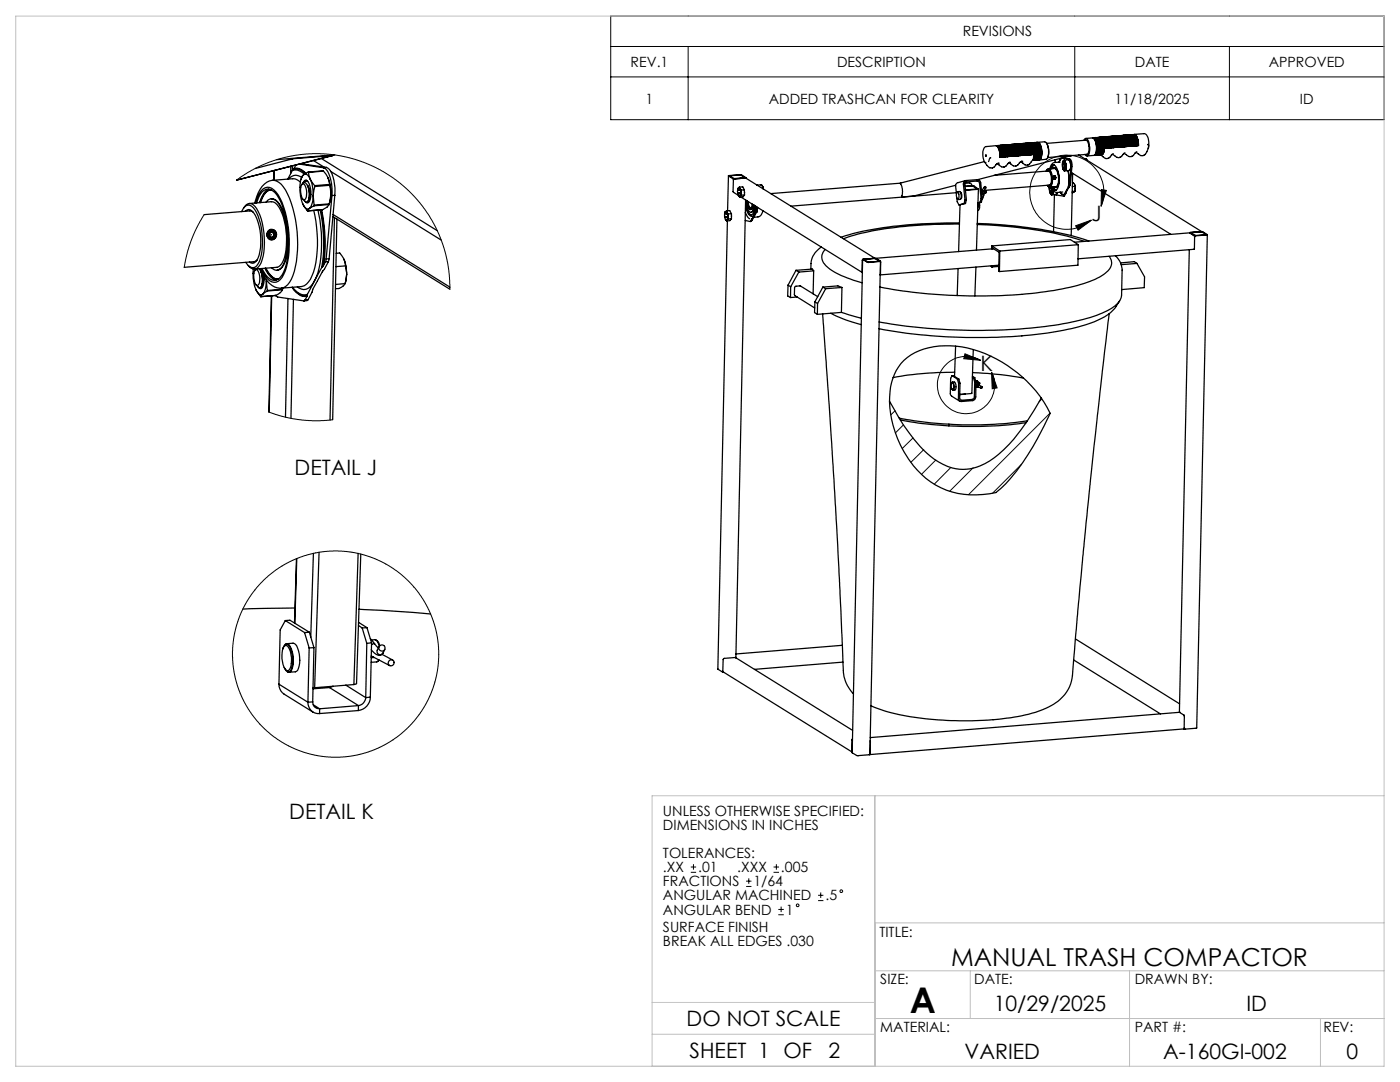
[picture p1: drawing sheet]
<svg xmlns="http://www.w3.org/2000/svg" width="279mm" height="216mm" viewBox="0 0 279 216" stroke-linecap="round" stroke-linejoin="round" font-family="sans-serif">
<g fill="none" stroke="#000" stroke-width=".2">
<path d="M121.9 3.2h154.3v20.7h-154.3zM121.9 9.3h154.3M121.9 15.3h154.3M137.3 9.3v14.6M214.5 9.3v14.6M245.4 9.3v14.6M47.2 35.9l3-1.9 3.6-1.7 4-1.1 3.2-.5h3.7l3.4 .4 3.3 .9 4.1 1.7 3.1 1.9 2.7 2.2 2.2 2.3 2.3 3.1 1.6 3.1 1.4 3.9 .8 3.7 .2 3.8M219.8 37.8l1 .2-1.1 3.2zM40.7 42.8l-1.5 2.7-1.1 2.7-.7 2.1-.6 3M214.7 45l3.1-1.1-2.6 2zM219.7 41.2a7.4 7.4 0 0 0-6.7-10.2 7.4 7.4 0 0 0-7.1 10 7.4 7.4 0 0 0 11.9 2.9M192.6 70.6l3.1 1.3-3.4-.3z"/>
<path d="M195.7 71.9a5.7 5.7 0 0 0-8.5 3.8 5.7 5.7 0 0 0 6.4 6.8 5.7 5.7 0 0 0 4.3-8.3M197.9 74.2l1.1 3.2-1 .2zM207.9 79.6l-.5 .6M53.7 82.2l3.1 1 3.5 .6 3.7 .2 2.4-.3M178.6 82l-.8 .8M180.3 84.8l-1.6 1.6M182.2 87.4l-2.1 2.1M184.4 89.7l-2.6 2.6M186.8 91.8l-2.9 2.9M189.8 93.3l-3.4 3.3M194.2 93.3l-4.7 4.7M203.8 92.7l-5.7 5.7"/>
<path d="M209.5 82.4l-16.2 16.3M137.9 174.1h1M137.9 173h1M138.4 172.4v1.1M148.9 176.9h1.1M148.9 175.8h1.1M149.4 175.3v1.1M154.4 174.1h1.1M154.4 173h1.1M154.9 172.4v1.1M163.3 179.7h1M163.3 178.6h1"/>
<path d="M163.8 178.1v1.1M155.3 182.5h1.1M155.3 181.5h1.1M155.9 180.9v1.1"/>
<circle cx="67" cy="130.5" r="20.6"/>
<circle cx="167.9" cy="177.8" r=".27"/>
<circle cx="159.2" cy="180.6" r=".27"/>
</g>
<g fill="none" stroke="#000" stroke-width=".25">
<path d="M53.7 37.7a4.1 4.1 0 0 0-1.9 2.7M54 37.9a2.87 2.87 0 0 0-1.9 2.3l-.1 .2M54.1 37.9a2.67 2.67 0 0 0-2.1 2.3l-.1 .2M54.1 39.7h.1a2.4 2.4 0 0 1 2 1.8 16.5 16.5 0 0 1 .7 10.7 1.9 1.9 0 0 1-1.6 1.7M54.4 36a4.1 4.1 0 0 0-3.2 3.3l-.3 1.2M54.4 36a3.1 3.1 0 0 1 2.6 2 23.9 23.9 0 0 1 1.5 17 3.2 3.2 0 0 1-2.3 2.5M54.4 36l4-.3a1.8 1.8 0 0 1 1.5 .6M54.7 34l-.1 1.9M54.8 34l-.1 1.9M58 33.2v1.4M58.1 31.6l.4 .1M58.3 34a2.18 2.18 0 0 1 2.4 .7"/>
<path d="M58.3 34l-.9 1.7M58.3 33.1v.9M58.5 31.7l-7.6 1.9M58.6 33.7l-.3 .3M58.6 33.7a2.27 2.27 0 0 1 2.3 .9M58.7 33.6a2.82 2.82 0 0 1 2.3 .9M58.7 33.6l-.1 .1M59.1 32.9l-.4 .7M59.7 32.7l4.9 .8M60 32.7l5.2 .7M60.2 35.4a1.77 1.77 0 0 0-2.6 .3M60.2 35.5l-.1 .3"/>
<path d="M60.2 35.4v.1M60.2 36.8a.52 .52 0 0 1 .8-.3 3.7 3.7 0 0 1 .4 3.7l-.2 .1-.3-.1-.4-.4M60.3 36.8l.1-.1a1.53 1.53 0 0 1 .8 1.8v.4a.87 .87 0 0 1-.5 1 2.36 2.36 0 0 1-.7-2.5zM60.5 36.4l.4-.4a.76 .76 0 0 1 .8 .7 4.4 4.4 0 0 1-.1 3.7 .51 .51 0 0 1-.8-.3M60.6 34.9a6 6 0 0 0-.4 5.1l.2 .7M60.6 34.9l.3-.2 .4 .2 .6 .8M60.6 34.9l-.5 .6M61.1 36h.1M61.1 36l.3 .2M61.1 36l-.3 .2-.2 .3 .3-.4M61.3 36.1l-.3-.1-.5 .5M61.3 37l.1 .1"/>
<path d="M61.5 37a3.2 3.2 0 0 1 .1 2.8l.1-.2a3.6 3.6 0 0 0-.3-2.5M61.5 34.3l-.9 .6M61.5 34.3l.1 .1M61.6 34.4l.3 1.3M61.9 35.7l.9 1.3M61.9 35.7a8.2 8.2 0 0 1 .6 3.4M62.5 39.1a3.9 3.9 0 0 1-.7 2.5M62.5 39.1l.2 1.8M62.5 32l2.2 1.3M62.8 37v.2M62.8 37.2l-.3 1.9M64.1 31.6l23.2 14.4"/>
<path d="M64.6 34.1l.8 1.4M64.6 34.1l-3.1 .2M64.6 33.5a3 3 0 0 1 1.4 2.5l.3 1.5v1.5M64.6 34.1l-3 .3M65.2 33.4a3.2 3.2 0 0 1 1.4 2.6l.3 1.5-.1 1.5M65.2 33.4l-.6 .1M65.4 35.5l.4 1.3M65.4 35.5a8.2 8.2 0 0 1 .6 3.3M65.8 36.8v.2M65.8 36.8l-3 .2M65.8 37l.2 1.8M65.8 37l-3 .2"/>
<path d="M66 34.2l22.1 13.7M66 38.8l-.3 1.9M66.3 39l-1.2 12.7M66.3 31l-19.1 4.9 19.2-4.9M66.3 31l-7.8 .7M66.6 30.9l-.3 .1M66.8 30.9l-11.6 1M66.8 39h-.5M66.8 39l-1.1 12.6M145.4 35.1l-.2 7M145.6 35.1l2.2-.2 .8 .6-2.1 .1zM146.6 35.7l-.2 .1-.1 2.5 1.1 .7"/>
<path d="M147.2 37.7h.1M147.3 38.6l.1-.1-.1 .1M147.3 38.6h.1M147.4 37.5a1.58 1.58 0 0 0 0 1.6M147.4 37.5h.1l.2 .1M147.4 37.5l-.1 .2M147.4 39.1l.2 .1h.1M147.4 39.1l.2 .2M147.4 38.5l-.1 .1M147.5 37.6v.4zM147.6 37.3l.1 .3M147.6 37.3l-.2 .2"/>
<path d="M147.6 37.3h.6l.4 .6M147.7 37.6l.1 .9M147.7 38.6l.1 .1M147.7 37.6l.2 .3M147.7 39.2l-.1 .1M147.8 38.5l.2 .4M147.8 38.5l-.1 .7M147.9 39.3l24.2 15.1 .1-2.6M147.9 37.9l-.1 .6M148 38.9l-.3 .3M148.6 37.9h-.7M148.6 37.9v1"/>
<path d="M148.6 38.3v.2M148.6 38.9h-.6M148.6 38.9l-.3 .4h-.7M148.8 35.5h.1l-.9-.6-2.6 .2 .9 .6h.3M148.8 35.5l25.8 16M148.8 35.5l-2.2 .2M148.9 35.5v.1M151 36.9l.2 .1M151.8 36.9l.4 .3 .1 .5-.1-.5M151.8 36.9h.1M151.8 36.9h-.7M179.7 36.5l-25.9 2.1"/>
<path d="M190.9 38.5l-33 2.6M191 39.5v.8l.4 .6M191 38.4a.7 .7 0 0 1 .4 1l-.1 .3-.3-.1-.1-.6zM191 39.5v.1M191.1 38.3v-.1a.59 .59 0 0 1 .6 .2 .59 .59 0 0 1 .1 .6l-.1 .7-.5 .1M191.1 38.3l-.2 .3M191.7 38.4l.2 .3a.71 .71 0 0 1-.1 .9M191.8 39.6h.1M192.5 36.6l1.1-.1 .3 .3v.2M192.6 37.2l1.6-.1 .8 .6-2.1 .2-.2-.2M192.6 37.1l1.6-.1 1.1 .7-2.6 .2M192.6 39.9l-.2 .7"/>
<path d="M192.8 36l-1.6 .4a.63 .63 0 0 0-.5 .7l.2 1.6M192.9 39.8l-.3 .1M192.9 39.8l-.2 .8M195.3 37.7l-.4 12.2M195.8 39.6l-.4-3.3-.4-.2-2.2 .2-.3 .5 .4 3M195.8 39.6h.2M195.8 39.6l-.2 .8M195.9 38h.1M196 38.6h.1M196 39.6l-.3-3.1a.73 .73 0 0 0-.7-.7l-2.1 .2a.67 .67 0 0 0-.6 .8l.3 3.1M196 39.6l-.1 .7M196.3 38.6v.5"/>
<path d="M196.5 32.2l-16.8 4.3a3.2 3.2 0 0 1 .3 2.8l2.3-.2 8.4-2.1M196.5 37.3l-.6 .8M196.6 32.4l.4 .6a1.05 1.05 0 0 0 1 .5 1.05 1.05 0 0 0 .9-.8l.3-.1M196.6 32.4h.1M196.7 38.5h-.3l-.2 .9-.2 .3M196.7 31l.1 .2M196.7 30.8v.4M196.7 38.2l-.3-.1a.5 .5 0 0 0-.4 .6M196.7 37.5l-.4 .6M197.7 31.5l-.2 .1-.2 .6M199 29.1a1.02 1.02 0 0 1 .8 1.2v1M199 29.1a2 2 0 0 1 .7 2v.3"/>
<path d="M199 29.2a2.29 2.29 0 0 1 .7 2.2M199 29.2l.5 .9 .1 1.3M199.2 32.6h.1M199.2 29.1a2.07 2.07 0 0 1 .8 2.2v-.5a1.75 1.75 0 0 0-.7-1.7M199.3 29a1.02 1.02 0 0 1 .8 1.3l.1 1h.2v-.5a1.86 1.86 0 0 0-.8-1.8h-.1M199.4 29.2l.3 .6 .2 1.5M199.5 29.1a.65 .65 0 0 1 .7 .7l.2 1.5M199.6 31.4l-.1-.8a1.7 1.7 0 0 0-.7-1.5l-2 .1a1.46 1.46 0 0 0-.7 1.8l.2 1 .3 .4M199.6 31.4h.2l-.1-.8a1.22 1.22 0 0 0-.8-1.5 1.35 1.35 0 0 1 .8 1.5v.8M199.6 29.1a1.95 1.95 0 0 1 .7 2.2v-.3a1.9 1.9 0 0 0-.7-1.9M199.6 29a1.55 1.55 0 0 1 .9 1.8v.5h.2v-.8a1.35 1.35 0 0 0-.8-1.5h-.1M199.7 29.2l.4 1.1 .1 1"/>
<path d="M199.8 29a1.08 1.08 0 0 1 .8 1.2l.1 1.1M199.8 31.3h.3v-.2a2.31 2.31 0 0 0-.7-2.1l-.2 .1a1.35 1.35 0 0 1 .8 1.5l.1 .7M199.9 29.1a1.84 1.84 0 0 1 .8 1.9v.3l-.1-.3a2.02 2.02 0 0 0-.7-1.9M199.9 29a1.21 1.21 0 0 1 .9 1.5v.8M200 29.1l.4 1.2 .1 1M200.1 29a.86 .86 0 0 1 .8 1l.1 1.3M200.2 29a.86 .86 0 0 1 .7 1l.1 1.3h-.2M200.2 29a2.07 2.07 0 0 1 .8 2.3l-.1-.6a1.83 1.83 0 0 0-.7-1.6M200.2 29a1.09 1.09 0 0 1 .8 1.2l.1 1.1M200.3 29.1l.5 1.1v1.1M200.5 29a1.82 1.82 0 0 1 .8 2v.2M200.6 28.9a.86 .86 0 0 1 .7 1l.1 1.3"/>
<path d="M200.6 29a2.41 2.41 0 0 1 .7 2.2M200.6 29.1l.4 .9 .1 1.3M200.8 29a.65 .65 0 0 1 .6 .7l.2 1.5-.1-.8a1.65 1.65 0 0 0-.6-1.4M200.8 28.9a1.02 1.02 0 0 1 .8 1.3l.1 1h-.3M200.8 29a1.82 1.82 0 0 1 .8 1.9v.3M200.9 28.9a1.19 1.19 0 0 1 .8 1.2l.1 1.1M200.9 29.1l.4 .8 .1 1.3M201.1 28.9a1.03 1.03 0 0 1 .8 1.2v1.1M201.1 28.9a1.02 1.02 0 0 1 .8 1.2l.1 1.1h-.2M201.2 28.9a.85 .85 0 0 1 .7 1l.2 1.3M201.2 29a1.84 1.84 0 0 1 .7 1.9v.3v-.8a1.69 1.69 0 0 0-.7-1.4zM201.2 29l.4 .9 .2 1.3"/>
<path d="M201.3 31.2v-1a1.22 1.22 0 0 0-.8-1.2h-.1a.66 .66 0 0 1 .8 .7l.2 1.5-.3 .1M201.4 28.9a1.04 1.04 0 0 1 .8 1.2v1.1M201.4 28.9a1.55 1.55 0 0 1 .9 1.7v.6M201.5 28.9a1.02 1.02 0 0 1 .8 1.2l.1 1.1M201.5 28.9a2.25 2.25 0 0 1 .7 2.3M201.5 29a2.27 2.27 0 0 1 .7 2.1M201.5 32.4l-.2 .1a1.16 1.16 0 0 1-1 .8 1.16 1.16 0 0 1-1.1-.5l-.3-.1M201.5 29l.5 .9 .1 1.3M201.8 28.9a1.95 1.95 0 0 1 .7 2.2v-.5a1.62 1.62 0 0 0-.7-1.6M201.8 28.8a.73 .73 0 0 1 .7 .8l.2 1.5h.2v-.5a1.75 1.75 0 0 0-.8-1.8h-.1a1.81 1.81 0 0 1 .9 2v.3M201.9 29l.3 .6 .2 1.6M202.1 28.9a1.97 1.97 0 0 1 .7 2.2"/>
<path d="M202.1 31.2h.2M202.1 28.8a1.1 1.1 0 0 1 .8 1.2l.1 1.1h.2M202.1 28.9a2.17 2.17 0 0 1 .7 2.2M202.2 29l.4 1.1 .1 1M202.2 31.1v.1M202.3 28.8a1.08 1.08 0 0 1 .8 1.2l.1 1.1M202.4 28.8a.86 .86 0 0 1 .7 1l.1 1.3M202.4 28.9a1.84 1.84 0 0 1 .8 1.9v.3l-.1-.3a2.02 2.02 0 0 0-.7-1.9M202.4 28.8a1.21 1.21 0 0 1 .9 1.5v.7h.3l-.1-.7a1.31 1.31 0 0 0-.8-1.5M202.5 28.9l.5 1.2v1M202.6 31.1l-.1-.8a1.45 1.45 0 0 0-.8-1.4 1.21 1.21 0 0 1 .9 1.4v.8l-.2 .1M202.6 28.8a.86 .86 0 0 1 .8 1l.1 1.2"/>
<path d="M202.7 28.8a1.94 1.94 0 0 1 .8 2v.2M202.7 28.8a1.09 1.09 0 0 1 .9 1.2v1M202.7 28.9a2.17 2.17 0 0 1 .7 2.1M202.8 28.9l.5 1.1v1.1M203 28.8a.65 .65 0 0 1 .6 .7l.2 1.5M203 28.8a.66 .66 0 0 1 .7 .7l.2 1.5h-.3M203 28.8a1.82 1.82 0 0 1 .8 2v.2M203.1 28.7a1.19 1.19 0 0 1 .8 1.3v1M203.1 28.9a2.27 2.27 0 0 1 .7 2.1M203.1 28.9l.4 .8 .1 1.3M203.3 28.8a1.84 1.84 0 0 1 .8 2v.2M203.4 28.7a.85 .85 0 0 1 .7 1l.2 1.3"/>
<path d="M203.4 28.8a2.53 2.53 0 0 1 .7 2.2M203.4 28.9l.4 .8 .1 1.3M203.4 31h.1M203.6 28.7a1.04 1.04 0 0 1 .8 1.3v1M203.6 28.7a1.02 1.02 0 0 1 .8 1.2l.1 1.1h-.2M203.7 28.7a.85 .85 0 0 1 .7 1l.2 1.3M203.7 28.8a2.07 2.07 0 0 1 .7 2.2M203.7 28.8a2.41 2.41 0 0 1 .7 2.2M203.7 28.8l.5 .9 .1 1.3M203.9 32.2l-.3 .1a1.08 1.08 0 0 1-.9 .8 1.08 1.08 0 0 1-1.1-.5l-.3-.1M203.9 32.2h.1M203.9 31h.3v-.8a1.27 1.27 0 0 0-.9-1.4 .85 .85 0 0 1 .7 .9l.1 1.3"/>
<path d="M204 28.8a1.82 1.82 0 0 1 .8 1.9v.2l-.1-.7a1.35 1.35 0 0 0-.8-1.5 1.01 1.01 0 0 1 .8 1.2l.1 1-.2 .1M204 28.6a.73 .73 0 0 1 .7 .8l.2 1.5M204 28.8a2.7 2.7 0 0 1 .7 2.1M204 28.8l.5 .9 .1 1.3M204.2 28.7a.65 .65 0 0 1 .7 .7l.2 1.5M204.2 28.6a1.21 1.21 0 0 1 .9 1.5v.8h-.2M204.3 28.7a1.97 1.97 0 0 1 .7 2.2M204.3 28.6a1.1 1.1 0 0 1 .8 1.2l.1 1.1h.2M204.3 28.8a1.62 1.62 0 0 1 .7 1.6v.5M204.4 28.8l.3 .6 .2 1.5M204.5 28.6a1.01 1.01 0 0 1 .8 1.2l.1 1.1M204.5 28.6a1.09 1.09 0 0 1 .9 1.2v1.1"/>
<path d="M204.6 28.7a1.97 1.97 0 0 1 .8 2.2l-.1-.8a1.44 1.44 0 0 0-.7-1.4M204.6 28.6a1.02 1.02 0 0 1 .8 1.2l.1 1.1M204.7 28.8l.3 .6 .2 1.5M204.8 28.6a1.09 1.09 0 0 1 .8 1.2l.1 1.1M204.9 28.6a.65 .65 0 0 1 .6 .8l.2 1.5h-.2M204.9 28.6a2.07 2.07 0 0 1 .8 2.3l-.1-.3a2.02 2.02 0 0 0-.7-1.9M204.9 28.6a1.21 1.21 0 0 1 .9 1.5v.8l.3-.1-.1-.7a1.31 1.31 0 0 0-.8-1.5 1.45 1.45 0 0 1 .8 1.5v.7M205 28.7l.5 1.1v1.1M205 30.9h.1M205.2 28.6a1.82 1.82 0 0 1 .8 2v.2M205.2 28.5a.85 .85 0 0 1 .8 1l.2 1.3h.1M205.2 28.7a2.07 2.07 0 0 1 .8 2.1"/>
<path d="M205.3 28.7l.5 1.1v1.1M205.5 28.6h.1M205.6 28.6a1.92 1.92 0 0 1 .7 2v.2M205.6 28.6a2.55 2.55 0 0 1 .7 2.2M205.8 28.5a.86 .86 0 0 1 .7 1l.1 .8a1.61 1.61 0 0 1-.5 1.7M205.8 28.6a3.6 3.6 0 0 1 .5 2.8M205.8 28.5a.84 .84 0 0 1 .8 1l.2 1.2a1.17 1.17 0 0 1-.6 1.3 1.88 1.88 0 0 0 .5-2l-.3-1-.3-.4M205.9 28.6a3.5 3.5 0 0 1 .3 3.2M206.1 32l-.1 .1a1.18 1.18 0 0 1-1.5 .8l-.8-.6M206.2 28.6a1.82 1.82 0 0 1 .7 1.9 1.25 1.25 0 0 1-.5 1.4M206.2 31.9a2.79 2.79 0 0 0-.4-3.3 2.37 2.37 0 0 1 .8 2.7l-.2 .5-.3 .1M206.2 28.6a2.74 2.74 0 0 1 .3 3.2 3.3 3.3 0 0 0-.3-3.2"/>
<path d="M206.3 31.4l-.2 .6M206.3 30.8h.1M206.3 31.4h.1M206.3 31.1v-1.3a1.33 1.33 0 0 0-.8-1.3 .61 .61 0 0 1 .7 .7l.2 1v1l-.2 .6M206.3 30.8v.6M206.4 28.5a.5 .5 0 0 1 .7 .5 2.77 2.77 0 0 1-.2 3h-.1a1.88 1.88 0 0 0 .5-2.1l-.2-.7-.3-.7M206.4 28.6a3 3 0 0 1 .1 3.4 1.49 1.49 0 0 0 .5-1.8v-.3a1.24 1.24 0 0 0-.9-1.4 2.03 2.03 0 0 1 .8 2.3 1.03 1.03 0 0 1-.5 1.2M206.4 28.5a1.89 1.89 0 0 1 .9 2 1.15 1.15 0 0 1-.6 1.4M206.5 28.5a2.34 2.34 0 0 1 .7 2.7l-.1 .4-.4 .3M206.5 28.6a2.72 2.72 0 0 1 .6 2.8l-.3 .5M206.6 28.6a3.3 3.3 0 0 1 .2 3.2M206.7 28.5h.1"/>
<path d="M206.8 28.4a.84 .84 0 0 1 .8 1l.1 1a1.26 1.26 0 0 1-.6 1.5 1.31 1.31 0 0 0 .5-1.5l-.2-1.2-.4-.7M206.8 28.5a2.64 2.64 0 0 1 .5 3.1l-.2 .2M206.9 28.6a3.4 3.4 0 0 1 .2 3.2M207 28.4h.1M207 31.9a1.95 1.95 0 0 0 .5-2.2 1.38 1.38 0 0 0-.7-1.2 1.4 1.4 0 0 1 .7 1.5l.1 .5a1.15 1.15 0 0 1-.6 1.4M207.1 28.4a1.88 1.88 0 0 1 .8 2 1.19 1.19 0 0 1-.6 1.5M207.1 28.4h.1M207.1 28.4l1.4-.1a1.59 1.59 0 0 1 .8 1.6v.2a1.42 1.42 0 0 1-.6 1.7l-1.3 .1a2.28 2.28 0 0 0 .4-2.5l-.4-.9M207.2 28.5a3.6 3.6 0 0 1 .2 3.3M207.4 31.8a2.63 2.63 0 0 0-.3-3.3 2.02 2.02 0 0 1 .8 1.9v.3a1 1 0 0 1-.5 1.1M208.7 28.4a3.5 3.5 0 0 1 .3 3.2M208.8 34.1a.43 .43 0 0 1 .4-.3 .43 .43 0 0 1 .4 .4l.2 .7 .1 1.2a.95 .95 0 0 1-.6 1.2l-.3-.3"/>
<path d="M208.9 34a.42 .42 0 0 1 .5-.3 .42 .42 0 0 1 .3 .4l.3 1a2.11 2.11 0 0 1-.5 2.3l-.4-.3M209 34.1a.41 .41 0 0 1 .4 0 .41 .41 0 0 1 .2 .5l.2 1.1a.95 .95 0 0 1-.5 1.3h-.1M209.2 33.7l1.2-.1a2.69 2.69 0 0 1 .8 2.7l-.4 .9-1.3 .2M209.4 37.4l.2 1.1M209.4 34.2l-11 .8M209.5 37.4l.2 .2a.4 .4 0 0 1-.1 .6l-.2-.3zM209.5 37.4h.1M209.6 38.5l.2 .3 .1-.1M209.6 38.5l.2 .4M209.6 33.7a.6 .6 0 0 1 .4-.7 .6 .6 0 0 1 .7 .2 4.7 4.7 0 0 1 .1 4.7 .67 .67 0 0 1-.9-.6M209.6 36.8l-13.2 1.2M209.7 37.3a.82 .82 0 0 1 .1 1.1l-.2-.2"/>
<path d="M209.8 37.3a1.35 1.35 0 0 0 1.2 1.1M209.8 33.7l.3-.6 .3-.2-.4 .3-.2 .5M209.8 37.5l.1 .7zM209.8 38.9h.1M209.9 38.3h.1M209.9 38.7l-.1 .2M210 37.7a.42 .42 0 0 1-.3 .7v-.1M210.1 37.3l.3 .5 .3 .2M210.1 33.7a.39 .39 0 0 1 .4-.3 .39 .39 0 0 1 .4 .4 3.8 3.8 0 0 1 0 3.6l-.5-.1M210.1 38l-.2 .7M210.1 38l.1 .6-.3 .1M210.1 37.9v.1"/>
<path d="M210.3 32.9l-.5 .8M210.3 35.5l.1 .1M210.4 35.2a.24 .24 0 0 0-.1 .4 .24 .24 0 0 0 .3 .1M210.4 35.2a.25 .25 0 0 0-.1 .3 .25 .25 0 0 0 .3 .2M210.4 35.3l-.1 .2M210.4 35.2a.24 .24 0 0 1 .3 .2 .24 .24 0 0 1-.1 .3M210.4 35.2h.1M210.4 33.4a1.33 1.33 0 0 1 .9 1.5v.8a1.68 1.68 0 0 1-.6 1.7M210.4 35.2a.27 .27 0 0 0-.2 .3 .27 .27 0 0 0 .3 .2M210.4 35.6h.2M210.4 35.5h.1M210.4 35.2a.28 .28 0 0 0-.1 .4 .28 .28 0 0 0 .4 0 .28 .28 0 0 0-.2-.4"/>
<path d="M210.4 38.8l-.1 7.4M210.5 35.3l.1 .1M210.5 35.3h.1M210.5 35.3h-.1M210.5 35.2h-.1M210.6 31.9v.5M210.6 35.4l-.1 .2M210.6 35.4h.1M210.6 35.4v.2M210.6 38.8l1.6 .3M210.7 38.8h.1M210.7 38.8l-.9 .1"/>
<path d="M210.8 37.9l-.3-.1-.4-.5 .3 .4 .4 .2M211 38.5l-.3 .3M211 38.5h.1M211.1 38.4l-.1 .1M211.6 32.3l-1.1 .1a1.35 1.35 0 0 0-1 1.3M211.6 31.9l-.3 .4M211.6 31.6v.3M211.8 31.6l-.2 .3M211.9 31.5l1.4 .2 .4 .5 .1 1.1-.3 3.6-.2 .2M212.1 31.5l1.4 .2a1.51 1.51 0 0 1 .4 1.6l-.3 3.6-1.2 2.2h-.2M212.1 38.8l-.5-.5 .4 .5h.4M212.1 32.3h.1"/>
<path d="M212.1 32.3v.1M212.1 38.3l-1.1 .1M212.1 32.7l.1-.1a.65 .65 0 0 1 .1 1l-.1-.1M212.1 32.7a.48 .48 0 0 1 .1 .8l-.1-.3zM212.2 33.8l.1 .2h.2M212.2 33.8l.2 .3M212.2 32.1a2.06 2.06 0 0 0 0 1.7M212.2 32.1h.2l.2 .2M212.2 32.6l.1-.2a.83 .83 0 0 1 .1 1.3l-.1-.1M212.2 32.1l-.1 .2M212.2 31.9l.1 .1M212.3 32.5l-.1 .1"/>
<path d="M212.3 32.4h.1M212.3 32.4l.1 .1M212.4 32.5h.1M212.4 32.5l-.2 .1M212.4 38.8l-.2 .3M212.4 32.7h.1M212.4 32.7l.1 .8zM212.4 33.6h.1M212.5 32l.1 .3M212.5 32l.8-.1 .3 .4M212.5 32l-.3 .1M212.5 32h.1"/>
<path d="M212.5 34l-.1 .1M212.6 32.3l.2 .4-.1 .6M212.6 32.3l.1 1M212.7 33.3l-.2 .7M212.7 33.3l.1 .5-.3 .2M213.1 34.1l.2 1.4-.1 1.8M213.2 34l.2 1.7-.1 1.4M213.2 37.3l-.8 1.5M213.3 34h.1M213.3 34l-.9 .1M213.3 37.1l-.1 .2M213.6 32.3v.4"/>
<path d="M213.6 32.3l.1 .9M213.6 33.8h.1M213.6 32.7l.1 .5M213.6 32.7h.1M213.7 33.2l-.1 .6-.3 .2M213.7 33.2l-.1 .6M213.8 31l-18.7 4.8M213.8 34.4l19.8 12.3M213.9 31l-2.4 .2M214 36.5h.2l.3 .3M214.1 34.6l-.3 12.4M214.5 36.8v.4"/>
<path d="M214.5 36.8l.1 .8M214.5 37.2l.1 .4M214.5 38.2l-.5 .3M214.5 37.2h-.5M214.5 38.2h-.5M214.6 37.6l-.1 .6M214.6 37.6l-.1 .5M215.2 30.9l24.6 15.3M216.5 30.8l.4 .3M216.5 31.7h.3l.2 .3M216.6 28a.69 .69 0 0 1 .6 .7l.1 .7a1.15 1.15 0 0 1-.5 1.4M216.6 27.7l-.3 .3"/>
<path d="M216.7 28l-7.8 .6M216.9 30.8l-7.8 .6M217.4 28.9a1.39 1.39 0 0 0-.7-1.3l1.3-.1a1.82 1.82 0 0 1 .8 1.9 1.53 1.53 0 0 1-.5 1.6l-1.3 .1a1.32 1.32 0 0 0 .5-1.4v-.5M218.2 27.6h.1M218.3 27.5h-.1a.62 .62 0 0 1 .7 .7l.2 1.4a1.18 1.18 0 0 1-.6 1.4h.1M218.3 27.6a2.75 2.75 0 0 1 .2 3.3M218.3 27.7a3.5 3.5 0 0 1 .3 3.1M218.3 27.6a2.85 2.85 0 0 1 .6 2.9l-.3 .4M218.5 27.5a.64 .64 0 0 1 .8 .6l.1 .8a1.85 1.85 0 0 1-.5 2.1M218.5 27.6a3.3 3.3 0 0 1 .2 3.3M218.5 27.6h.1M218.6 27.5h-.1"/>
<path d="M218.6 27.6a3.3 3.3 0 0 1 .3 3.2M218.6 27.6a2.95 2.95 0 0 1 .4 3.2l-.2 .1a2.79 2.79 0 0 0-.1-3.3h-.1M218.8 27.6a3.4 3.4 0 0 1 .2 3.3M218.9 27.5h.1M218.9 27.5h-.1a.55 .55 0 0 1 .7 .6l.3 1.5a1.08 1.08 0 0 1-.6 1.3M218.9 27.5a2.8 2.8 0 0 1 .6 3.1l-.3 .3M218.9 27.6a2.73 2.73 0 0 1 .3 3.2h-.1M218.9 27.6a3.4 3.4 0 0 1 .3 3.2M219.1 30.9h.1M219.1 27.6a3.4 3.4 0 0 1 .3 3.3M219.2 27.4h-.1a.55 .55 0 0 1 .8 .7l.2 1.5a1.14 1.14 0 0 1-.6 1.3M219.2 27.5a1.72 1.72 0 0 1 .8 1.7 1.44 1.44 0 0 1-.6 1.6"/>
<path d="M219.3 27.6a2.76 2.76 0 0 1 .2 3.2 3.5 3.5 0 0 0-.2-3.2zM219.5 27.5a1.3 1.3 0 0 1 .7 1.5l.1 .2a1.53 1.53 0 0 1-.6 1.6M219.5 27.4h-.1M219.5 27.4a.65 .65 0 0 1 .7 .6l.2 1.6a1.39 1.39 0 0 1-.5 1.3M219.6 27.6a3.3 3.3 0 0 1 .2 3.1M219.6 30.9h.1M219.7 27.4a.65 .65 0 0 1 .7 .6l.2 1.6M219.8 30.8a2.56 2.56 0 0 0 .2-2.8l-.4-.5h-.1a3.3 3.3 0 0 1 .1 3.3M219.8 27.5a3.3 3.3 0 0 1 .2 3.3M219.8 27.4a1.46 1.46 0 0 1 .8 1.7v.5M219.8 27.4a.76 .76 0 0 1 .8 .9l.1 1.3h.2M219.9 27.5a2.24 2.24 0 0 1 .6 2.1h.1"/>
<path d="M219.9 27.5a3.4 3.4 0 0 1 .2 3.2M220 27.4a.59 .59 0 0 1 .7 .6l.2 1.6v-.8a1.3 1.3 0 0 0-.9-1.4zM220.1 27.4a1.71 1.71 0 0 1 .8 1.9v.3l-.1-.8a1.61 1.61 0 0 0-.6-1.4M220.1 27.3a.65 .65 0 0 1 .7 .7l.2 1.5h.3l-.1-.5a1.87 1.87 0 0 0-.7-1.7h-.2a1.3 1.3 0 0 1 .9 1.5v.7M220.2 27.5l.4 .8 .1 1.3M220.4 29.6h.1M220.4 27.4a1.73 1.73 0 0 1 .8 1.9v.2l-.1-.8a1.45 1.45 0 0 0-.6-1.3M220.5 27.3a.65 .65 0 0 1 .6 .7l.2 1.5h.3l-.1-.5a1.62 1.62 0 0 0-.8-1.7M220.5 27.5a2.82 2.82 0 0 1 .6 2.1M220.6 29.6h-.2M220.7 27.3a1.2 1.2 0 0 1 .8 1.4v.8l-.1-.8a1.61 1.61 0 0 0-.6-1.3M220.7 27.4a1.98 1.98 0 0 1 .8 2.1"/>
<path d="M220.8 27.3a1.28 1.28 0 0 1 .8 1.4l.1 .8M220.8 27.4a2.98 2.98 0 0 1 .6 2.1M221.1 27.3a1.98 1.98 0 0 1 .7 2.2v-.3a1.96 1.96 0 0 0-.7-1.8l.5 1.1 .1 1M221.1 27.3a1.01 1.01 0 0 1 .8 1.1l.1 1.1M221.4 27.3a1.98 1.98 0 0 1 .7 2.2M221.4 27.2a1.01 1.01 0 0 1 .8 1.2l.1 1.1M221.6 27.2a.75 .75 0 0 1 .8 .9l.1 1.3M221.6 27.3v-.1a.86 .86 0 0 1 .7 1l.2 1.2M221.7 29.5h.2v-.5a1.63 1.63 0 0 0-.9-1.7 1.23 1.23 0 0 1 .8 1.4l.1 .8M221.7 27.2a.85 .85 0 0 1 .7 .9l.2 1.3M221.7 27.3a1.53 1.53 0 0 1 .7 1.6l.1 .5M221.8 27.4l.4 1 .1 1.1"/>
<path d="M221.8 27.3a2.43 2.43 0 0 1 .6 2.1M221.9 27.2a.65 .65 0 0 1 .7 .7l.2 1v.5h-.2M221.9 27.2a1.63 1.63 0 0 1 .9 1.9v.3M222 29.5h.2l-.1-.9a1.6 1.6 0 0 0-.7-1.4l-.1 .1a1.01 1.01 0 0 1 .8 1.1v1.1M222 27.2a1.08 1.08 0 0 1 .8 1.1l.1 1.1M222 27.3a1.85 1.85 0 0 1 .8 1.9v.2M222.1 27.3l.4 1.1 .1 1M222.1 27.3a2.52 2.52 0 0 1 .6 2.1M222.1 29.4v-.5a1.73 1.73 0 0 0-.7-1.5l.5 1 .1 1.1M222.1 29.4h.1M222.2 30.7l-.3 .1a1.11 1.11 0 0 1-.9 .8 1.11 1.11 0 0 1-1.1-.5l-.2-.1M222.2 27.2a.59 .59 0 0 1 .7 .7l.2 1.5v-.8a1.3 1.3 0 0 0-.9-1.4z"/>
<path d="M222.3 27.2a1.47 1.47 0 0 1 .8 1.7v.5l-.1-.8a1.57 1.57 0 0 0-.6-1.3l.4 1.1 .1 1M222.3 27.2a.65 .65 0 0 1 .7 .6l.2 1.6M222.5 29.4l-.2 .1M222.6 27.2a1.71 1.71 0 0 1 .8 1.9v.3l-.1-.9a1.45 1.45 0 0 0-.6-1.2M222.6 27.1a.65 .65 0 0 1 .7 .7l.2 1.6 .3-.1v-.2a2.18 2.18 0 0 0-.8-2h-.2a1.3 1.3 0 0 1 .9 1.4v.8M222.7 27.3l.4 .8 .1 1.3M222.7 29.4h.1M222.9 27.2a1.96 1.96 0 0 1 .8 2.1M222.9 29.4h.2M223 27.1a.85 .85 0 0 1 .7 .9l.1 1.3h.3l-.1-.5a1.62 1.62 0 0 0-.8-1.7M223 27.3a2.98 2.98 0 0 1 .6 2.1M223 27.2a2.24 2.24 0 0 1 .7 2.1"/>
<path d="M223.2 27.1a1.29 1.29 0 0 1 .8 1.4v.8M223.2 29.4h.2v-.9a1.18 1.18 0 0 0-.9-1.3 1.3 1.3 0 0 1 .9 1.4v.8M223.2 27.2a1.98 1.98 0 0 1 .8 2.1v-.3a2.1 2.1 0 0 0-.7-1.8M223.3 27.1a1 1 0 0 1 .7 1.1l.2 1.1M223.3 27.2a2.98 2.98 0 0 1 .6 2.1M223.6 27.1a1.98 1.98 0 0 1 .7 2.2v-.5a2.02 2.02 0 0 0-.7-1.6M223.6 27.1a1.01 1.01 0 0 1 .8 1.1l.1 1.1M223.6 27.2l.5 1.1 .1 1M223.9 27.1a1.73 1.73 0 0 1 .7 1.9v.2M223.9 27a1.01 1.01 0 0 1 .8 1.2l.1 1M223.9 27.2l.5 1 .1 1.1M223.9 27.2a2.43 2.43 0 0 1 .7 2"/>
<path d="M224.1 27a.65 .65 0 0 1 .7 .7l.2 1v.5h-.2M224.1 27.1a1 1 0 0 1 .8 1.1l.1 1-.1-.5a1.72 1.72 0 0 0-.6-1.5l.4 1 .1 1M224.2 29.3h.2v-.5a1.63 1.63 0 0 0-.9-1.7 1.24 1.24 0 0 1 .8 1.4l.1 .8M224.2 27a1.3 1.3 0 0 1 .8 1.4l.1 .8M224.2 27.1a1.84 1.84 0 0 1 .8 1.9v.2M224.5 30.5l-.1 .1a1.5 1.5 0 0 1-1.3 .8l-1.2-.6M224.5 27h.1a2.41 2.41 0 0 1 .8 2.2M224.5 27.1a1.85 1.85 0 0 1 .8 1.9v.2M224.6 27.1l.4 1.1 .1 1M224.6 27.1a2.52 2.52 0 0 1 .6 2.1M224.7 29.2l-.1-.5a1.62 1.62 0 0 0-.8-1.6 .75 .75 0 0 1 .7 .8l.2 1.3-.2 .1M224.7 27a.59 .59 0 0 1 .7 .7l.2 1.5v-.8a1.3 1.3 0 0 0-.9-1.4z"/>
<path d="M224.8 27a1.33 1.33 0 0 1 .7 1.4l.1 .8M224.8 27a.65 .65 0 0 1 .7 .7l.2 1.5 .3-.1v-.2a2.18 2.18 0 0 0-.8-2l-.2 .1M224.9 27.1a2.58 2.58 0 0 1 .7 2.1M224.9 27.1l.5 1.1v1M225 27a1.2 1.2 0 0 1 .9 1.4v.7M225.1 29.2h.2v-.8a1.3 1.3 0 0 0-.9-1.4 1.11 1.11 0 0 1 .8 1.2l.1 1M225.1 27a1.46 1.46 0 0 1 .8 1.6v.5M225.1 26.9a.85 .85 0 0 1 .8 .9l.1 1.3h.3l-.1-.8a1.26 1.26 0 0 0-.8-1.4M225.2 27.1a2.24 2.24 0 0 1 .6 2M225.2 27.1l.4 .8 .1 1.3M225.2 29.2h.1M225.4 27a1.29 1.29 0 0 1 .8 1.3v.8"/>
<path d="M225.4 27a1.98 1.98 0 0 1 .8 2.1M225.4 29.2h.2M225.5 26.9a.76 .76 0 0 1 .7 .9l.1 1.3M225.7 27a1.98 1.98 0 0 1 .8 2.1v-.3a2.1 2.1 0 0 0-.7-1.8M225.8 26.9a1.05 1.05 0 0 1 .8 1.1l.1 1.1M225.8 27l.4 .8 .2 1.3M225.8 29.1h.1M226.1 29.1l-.1-.5a2.2 2.2 0 0 0-.5-1.5 2.09 2.09 0 0 1 .7 2M226.1 27a1.73 1.73 0 0 1 .7 1.8v.3v-.8a1.45 1.45 0 0 0-.7-1.3M226.1 26.8a1.01 1.01 0 0 1 .8 1.2l.1 1.1M226.1 27a3.1 3.1 0 0 1 .6 2.1M226.3 26.9a1.15 1.15 0 0 1 .8 1.4l.1 .7"/>
<path d="M226.3 26.8a.76 .76 0 0 1 .7 1l.2 1.2M226.3 29.1h.3v-.5a1.87 1.87 0 0 0-.8-1.7h-.1a1.3 1.3 0 0 1 .8 1.4l.1 .8M226.4 26.9a1.98 1.98 0 0 1 .8 2.2M226.4 26.8l1.9-.1a1.5 1.5 0 0 1 1 1.7l-.1 1.2M226.4 27l.5 1 .1 1.1M226.4 27h.1a2.6 2.6 0 0 1 .6 2h.1M226.6 30.4l.6 .3a.87 .87 0 0 0 1.3 .1M226.7 29.1h.2v-.6a1.52 1.52 0 0 0-.9-1.6 1.24 1.24 0 0 1 .8 1.4l.1 .8M226.9 30.3l-.3 .1a1.09 1.09 0 0 1-.8 .8 1.09 1.09 0 0 1-1.1-.4l-.4-.2M227.2 29l-.2 .1M229.1 28.9h.1v.2v.5M229.2 29.6l-.7 1.2"/>
<path d="M48.2 42.2l.1-.1a1.56 1.56 0 0 1 1.5-1.1 4.2 4.2 0 0 1 2 2.9 13.9 13.9 0 0 1 0 8.3 1.47 1.47 0 0 1-1.6 1.2l-.7-.5-.5-.5M48.6 41.5a1.28 1.28 0 0 1 1-.9 1.28 1.28 0 0 1 1.3 .6 13.2 13.2 0 0 1 1.8 9l-.2 .9a3.8 3.8 0 0 1-1.3 2.5 1.33 1.33 0 0 1-1.7-.6M48.9 42.2a1.01 1.01 0 0 1 1.8 .3 11 11 0 0 1 .6 9.5 .93 .93 0 0 1-1.5 .3M49.7 40.6l4.5-.3a2.81 2.81 0 0 1 2.1 2.2 14.6 14.6 0 0 1 .2 9.6 1.85 1.85 0 0 1-1.3 1.2l-4.4 .4M50.5 42.3l-.6-.2-9.2 .7M50.6 53.7a8.6 8.6 0 0 0 .5 4.2M50.9 53.9l.1-.1a1.51 1.51 0 0 1 .9 1.7 1.36 1.36 0 0 1-.6 1.5 2.73 2.73 0 0 1-.4-3.1zM51 40.5l.2-.5a3.2 3.2 0 0 1 2.1-2.6 3.3 3.3 0 0 1 2.6 2.2 21.5 21.5 0 0 1 1 14.4 3.4 3.4 0 0 1-1.8 2.3 2.08 2.08 0 0 1-2.2-1.2l-.8-1.5M51 53.7l-.1 .2M51.1 57.9a.95 .95 0 0 0 1.4 .8M51.1 57.9l.9 1.3 .5-.5M51.2 40.5l.1-.4a3.5 3.5 0 0 1 1.8-2.3 2.47 2.47 0 0 1 2.5 1.7 20 20 0 0 1 1 14.8 2.5 2.5 0 0 1-1.9 1.7 3.5 3.5 0 0 1-2.4-2.4"/>
<path d="M51.3 51.9l-.6 .3-13.9 1.1M51.7 53.7a3.9 3.9 0 0 1 .4 3.6l-.3 .1-.2-.1-.5-.4M51.9 53.6a5.9 5.9 0 0 0 3.4 3.8l.9 .1M52 54.1a3.6 3.6 0 0 1 .2 2.8M52.1 57.2l.3 .1M52.1 54.1a3.5 3.5 0 0 1 .2 2.8M52.7 55.1v1.3a1.56 1.56 0 0 1-.6 1.2l-.5-.2-.1-.2M52.9 53.6a3.7 3.7 0 0 0 2.3 2.3M53 53.5a3.4 3.4 0 0 0 2.3 2.2h.3M53.1 53.5l.2 .4a2.75 2.75 0 0 0 2.2 1.8M53.1 40.3a1.28 1.28 0 0 1 2.3 .1 14.7 14.7 0 0 1 1.6 11.1 3.5 3.5 0 0 1-1.5 2.4 1.26 1.26 0 0 1-1.3-.5M53.2 56.1a3.9 3.9 0 0 1-.7 2.6"/>
<path d="M53.2 56.1l.2 1.9M53.2 55.8v.3M53.3 58.1l-.8 .6M53.4 58l-.1 .1M53.4 47.2a.84 .84 0 0 0 .9 .6M53.5 46.1a.99 .99 0 0 1 1.4 0 .99 .99 0 0 1-.1 1.5 .99 .99 0 0 1-1.4-.3l-.1-.4zM53.8 46.8l.3 .6M53.9 45.9a.92 .92 0 0 0-.4 1.2 .92 .92 0 0 0 1.2 .5M53.9 46a.86 .86 0 0 0-.3 1.2 .86 .86 0 0 0 1.1 .4M53.9 46a.87 .87 0 0 1 1.1 .5 .87 .87 0 0 1-.3 1.1M54 46.3l-.2 .2v.3M54 46.3l-.2 .5"/>
<path d="M54.1 45.9h.1M54.1 45.9a1.01 1.01 0 0 0-.7 1.3M54.1 46.8h.1M54.2 59l-.5 23.2M54.2 45.9a.96 .96 0 0 0-.8 1.3 .96 .96 0 0 0 1.5 .4 .96 .96 0 0 0-.1-1.6l-.2-.1M54.2 45.9h-.3M54.2 45.9h.1M54.3 46.3l.4 .5M54.3 46.3h-.3M54.6 46.2l-.6 .1M54.6 46.2l.3 .6M54.6 46.2l-.3 .1"/>
<path d="M54.6 45.9h-.7M54.6 45.9l-.7 .1M54.6 47.3l-.5 .1M54.7 46.8l-.3 .5M54.7 46.8h.2M54.9 46.8l-.3 .5M54.9 58.9l.5 .4 5.2 .7 .3-.2M55 58.9h.1M55.1 58.9l-3.1 .3M56.3 57.8l-.3 .6-.9 .5M56.3 57.8l-3 .3M56.4 57.7l-.1 .1"/>
<path d="M56.4 57.7v-.2l-.1 .3M56.4 57.7l-3 .3M57.5 59.5l-.5 23.7M58.3 57.3a3.2 3.2 0 0 0 3 1.8M58.3 57.3a2.92 2.92 0 0 0 3 1.7M58.4 57.3a2.74 2.74 0 0 0 2.9 1.4M58.6 59.7l-.5 23.8M60.4 40.7a1.01 1.01 0 0 0 1.4 .9M60.4 40.7l1 1.4M61.3 59v.1M61.3 59.1l-.4 .7M61.3 58.7v.3"/>
<path d="M61.5 40.1h.3M61.5 59.8l-.2 .2h-.6M61.5 59.8h-.6M61.8 41.6l-.4 .5M62.6 42a23.2 23.2 0 0 1-.3 13 2.91 2.91 0 0 1-2.2 2.2l-3.9 .3M62.7 41.1l-.9 .5M62.7 40.9v.2M62.8 56.1a2.18 2.18 0 0 1-3.1 1.4l-.4-.2M62.8 56.1l-1.5 2.6M63.5 41.9a27.5 27.5 0 0 1-.1 12.6l-.6 1.6M63.9 41.9a31.2 31.2 0 0 1 .3 11.5M64.1 41.8a31.3 31.3 0 0 1 .4 11.3"/>
<path d="M64.2 41.8a31.1 31.1 0 0 1 .4 11.2M64.2 53.4l-1.4 2.7M64.3 41.8h.1M64.4 41.8l-3.1 .3M64.5 53.1l-.3 .3M64.6 53l-.1 .1M64.9 52.2l-.3 .8M65.1 51.7l-.2 .5M65.5 52.2l-3.1 5.5-.1 .6-.8 1.5M65.5 52.2h-.6M65.7 40.8l-.4 .5-.9 .5M65.7 51.6l-.2 .6"/>
<path d="M65.7 40.8l-3 .3M65.7 51.6l-.6 .1M65.7 40.7v.1M65.7 40.7l-3 .2M66.4 43.2l23.4 14.5M66.5 42.8l23.3 14.5M66.7 43.4l-.8 40.4M67.1 50.6l.7-.1 .9 1.3M67.2 43.7l-.8 40M68.7 51.8l.3 1.3M68.7 51.8a6.9 6.9 0 0 1 .5 3M68.9 56.6l-.4 .4a2.15 2.15 0 0 1-1.5 .6"/>
<path d="M68.9 56.6l-1.9 .2M69 53.1l.2 1.7M69 53.1l-1.9 .1M69.2 54.8l-.3 1.8M144.7 43.3l.1-.1zM144.7 42.3a1.9 1.9 0 0 0 .1 1.5M144.7 42.3l.3-.1 .1 .2M144.7 42.3l-.1 .2M144.8 43.8l.2 .2 .1-.1M144.8 43.8l.2 .3M144.8 43.2l-.1 .2M144.9 42.7h.1"/>
<path d="M144.9 42.4h.1M144.9 42.4v.3M145 42.1l.1 .3M145 42.1l-.3 .2M145 42.1l.6-.1 .4 .7M145.1 43.3h.1M145.1 43.3l.1 .2zM145.1 43.3l.1 .2M145.1 42.4l.2 .8M145.1 42.4l.2 .3M145.1 43.9l-.1 .2M145.2 44.1l-1.9 89.4"/>
<path d="M145.3 43.2v.5M145.3 43.2l-.2 .7M145.3 42.7v.5M145.3 43.7l-.2 .2M146 43v.2M146 42.7h-.7M146 42.7v.9M146 43.6l-.7 .1M146 43.6l-.3 .4-.7 .1M148.7 44l1 .2M148.8 42.4l.5 1 .3 .2M148.8 42.5h.1"/>
<path d="M148.8 41v.3a2.09 2.09 0 0 0 1.3 1.9M148.8 40.4v.4a2.38 2.38 0 0 0 1.1 2.1 1.54 1.54 0 0 0 .8-1.8M149 40v.6a1.77 1.77 0 0 0 .9 1.8 1.65 1.65 0 0 0 .6-1.5M149.2 40.1l.1 .7a.83 .83 0 0 0 .6 1l.2-.2 .1-.8a.7 .7 0 0 1-.5 1l-.4-.8zM149.3 40.2v.3a.8 .8 0 0 0 .6 .9l.2-.7M149.9 42.9a2.2 2.2 0 0 1-1-2.1l-.1-.9-1.9 91.3M150.1 43.2h.1M150.5 41a1.19 1.19 0 0 1-.6 1.4M150.7 42.6l-1 1.6M150.8 41.1l-.2 1.4-.5 .7M150.8 41.8l-.1 .8M150.8 41.2l-.1 1.1"/>
<path d="M151 42.3h.1M151 42.3l-.8 1.5-.3 .4h-.2M151 41.3v.7l-.3 .6M151.2 41.4l-.2 .9M152.3 42.1a1.44 1.44 0 0 1-1 1.2l-.9 .1M157.3 56.9l.5 .3M157.3 56.9l-.1 2.2 .6 .3M157.8 57.2v2.2M158.9 53.9l3.2-.2 .3 .3M158.9 53.9l.5 .4M158.9 53.9l-1.6 3M159.1 59.3l-1.3 .1"/>
<path d="M159.4 54.3l-1.6 2.9M162.4 54l-.1 4.6M162.4 54l-3 .3M163.2 59.2l-3.5-2.2-.9 .1-.2 .2v1.6l4 2.6M163.9 49.3a4.5 4.5 0 0 0-2 3.3l-.1 1.1M164.2 57.3l3-.3 .8 .4M164.2 57.3l.6 .3M164.2 57.3l-1.6 2.9M164.7 49.8a2.19 2.19 0 0 0 .4 3.4 17.3 17.3 0 0 0 6.9 3.2M164.8 57.6l-1.6 3M168 57.4l-.1 4.9M168 57.4l-3.2 .2"/>
<path d="M172.2 51.8l-2.1 98.4 1.1 .6 2.4-.2M172.2 51.8l.9 .6h.3M172.2 51.8l2.4-.3 1.1 .6-2.3 .3M172.4 51.8l2.2-.2 .8 .5-2.1 .2zM175.7 52.1l-.1 2.8 23.8-2M175.7 52.1l-2.1 98.5M191.2 53.6l-.2 5.4M191.5 44.5a84.1 84.1 0 0 0-22.7 2.5l-.9 .3M191.5 44.7a75.5 75.5 0 0 0-22.3 2.6l-.9 .3M191.6 40.9l-.3 9.3M192.4 40.6l-1 .3M192.4 40.6h.3"/>
<path d="M192.7 40.6l-1.3 .3M194.8 53.3l-.2 5.8M195 44.6a79.2 79.2 0 0 1 22.3 3.5M195 44.8a77 77 0 0 1 21.4 3.4M195.2 40.7l-.1 .8M195.5 40.4v.6a.94 .94 0 0 1-.4 1M195.6 40.4l-.4 .1M195.9 40.3l-.3 .1M195.9 40.3l-.7 .2M197.8 53.1l.2 .2M197.9 49.1l1.6 1M197.9 49.1v.6"/>
<path d="M198 53v.3M198 49.7v-.2l1.4 .8-.1 3.8 .2 .1M198.3 49.6l-23.5 1.9M199.3 53.2l-1.3 .1M199.5 50.1v4.1M215.2 48.8l-15.7 1.3M215.2 48.8l-.1 4.1-15.6 1.3M215.2 48.8l-1.6-1-15.7 1.3M221.3 51.2a2.18 2.18 0 0 1-.7 3.3 22.7 22.7 0 0 1-9.4 3.3 104.4 104.4 0 0 1-35.6-.5M222.6 51a3.8 3.8 0 0 1 1.3 2.9l-.1 5a3.7 3.7 0 0 1-2.4 2.9 37.9 37.9 0 0 1-12.9 3.4 117.3 117.3 0 0 1-33.1-1M223.6 52.5l2.8-.3 .5 .4M226.9 52.6l-3.1 .2"/>
<path d="M226.9 52.6l1.5 2.6v2.2l-4.6 .4M237.3 49.8l-1.9 92.3M237.4 46.5l2.6-.3 .9 .6M237.4 46.5h.1M237.4 46.5l-23 1.8M237.4 46.5l.9 .5M237.7 46.4l2.2-.1 .8 .5-2.2 .2zM238.3 47v2.7l-23.2 1.9M240.9 46.8l-2.1 98.5-2.6 .2M240.9 46.8l-2.6 .2M162.6 60.2l.6 .4M162.6 60.2v2.2l.5 .3"/>
<path d="M163.2 60.6l-.1 2.1M164.2 62.6l2.2 33.1 1.7 33.6a24.8 24.8 0 0 0 .5 6.2 7.5 7.5 0 0 0 1.7 2.9M165.8 62.5l3 1.4 3.1 .9M167.9 62.3l4 1.2M167.9 62.3l-4.8 .4M180.4 71.9a13.8 13.8 0 0 1 11.5-2.7 25.4 25.4 0 0 1 17.7 13.3 49.7 49.7 0 0 1-9.8 14.9l-1 .9a15.8 15.8 0 0 1-14.9-3.6 21 21 0 0 1-6.2-17.5l.5-1.7a8.8 8.8 0 0 1 2.2-3.6zM189.9 76.5v-.2a.38 .38 0 0 1 .4 .2 .38 .38 0 0 1 .1 .4v.1a.55 .55 0 0 1-.3 .8l-.2-.2M189.9 76.5v.1M190 76.3l.5-.1 .3 .6a.65 .65 0 0 1-.6 1h-.1M190 76.3a1.07 1.07 0 0 1 .1 1.5l-.3-.5v-.7zM190 75l-.3 .5v3.1l.2 .5 1.6 .9M190 75l1.1 .6"/>
<path d="M190 75h.3l1 .6M190.5 74.3a66.2 66.2 0 0 0-12.3 1.1M190.7 69.1l-.2 6M191.1 75.6l.2 .9M191.1 75.6h.2M191.3 76.5h.3M191.3 75.6l.3 .9M192.7 78.6l-1.2 .1M194.1 75.2l.2 .2M194.1 75.1l.4 .3M194.1 74.3l5.6 .5 4.6 .7M194.2 69.7l-.2 8.8-2.5 .2"/>
<path d="M194.3 75.4l.2 .8M194.5 76.2v3.1l-.2 .3-.2 .1-2.2 .2-.3-.1-.1-.2 .1-3.1M194.5 75.4h-.2M194.5 75.4l.3 .8M194.7 76l.5 .5M194.8 77h.1M194.8 76.1h.3l.1 .2-.1 .3M194.8 76.2l-.1 3a.73 .73 0 0 1-.6 .7l-2.2 .2a.56 .56 0 0 1-.6-.6v-3M194.8 76.9l1 .6M194.8 76.2h-.3M195 76.1l.2 .3M195.1 77.2l-.3 .1"/>
<path d="M195.4 76.8l.6 .4M195.5 76.6l-.1 .2a.35 .35 0 0 1-.4 .1 .35 .35 0 0 1-.2-.3M207.8 79.4a41.1 41.1 0 0 1-8.5 11.3 9.9 9.9 0 0 1-9.3 2.7 16.9 16.9 0 0 1-8.7-7.2l-1.1-1.5-2.7-4.7M221.3 62.6l-4.6 41.8-2.7 30.4a8 8 0 0 1-5.3 6.6 40.7 40.7 0 0 1-14.7 2.4 56.8 56.8 0 0 1-18.9-2.4l-1.3-.6M223.4 60l-.7 1.1a10 10 0 0 1-5.5 3.5 76.3 76.3 0 0 1-22.3 2.7 105.5 105.5 0 0 1-19.5-1.7M179.5 83.4a76.3 76.3 0 0 0 25.5 .6M179.7 83.8a77.4 77.4 0 0 0 25.1 .5M59.2 111.5l-.4 12.8M59.2 111.4l-.4 13M62.5 110.4l-.5 16.7M63.7 110.2l-.9 27M71.5 110.4l-.9 26.2"/>
<path d="M72 110.6l-.8 25.8-.6 .2M55.7 136.5a2.39 2.39 0 0 0 1 2l5.8 3.6M55.7 136.5l5.8 3.6M56.4 129.5l.1-.1a.85 .85 0 0 1 .9-.8 5 5 0 0 1 .4 5.4l-.4 .1-.7-.9M56.7 129l.4-.2a2.85 2.85 0 0 1 1.1 2.4l-.1 1.2a1.43 1.43 0 0 1-.8 1.4 3.8 3.8 0 0 1-1-3.6zM56.9 123.8l-1 1.9-.2 10.8M56.9 123.8l3.9 2.4M56.9 123.8h1l3.8 2.4M57.2 128.4l-.3 .2M57.2 128.4l1.3-.1a1.2 1.2 0 0 1 .9 1.1 5.2 5.2 0 0 1-.2 4.5l-1.5 .2M57.2 128.4a2.28 2.28 0 0 1 1.3 2.2l-.1 2.4a1.04 1.04 0 0 1-.7 1.1M57.4 134.1h.3"/>
<path d="M58.8 121.3l-10.3 .2M60.8 126.2l.9 3.1M61.7 129.3l-.2 10.8M61.7 126.2h-.9M61.7 126.2l1 3M62.5 137.2h.3M62.7 129.2l-1 .1M62.7 129.2l-.3 10.9M65.8 137.2l-3.3 .2M65.8 137.2l5.7 3.6M66.5 136.9l-.7 .3M69 136.7l4 2.5"/>
<path d="M70.6 136.6l-7.8 .6M71.5 124.8l.8 .5M71.5 124.2l1.7 1M71.6 121.6l14.3 .9M72.3 125.3l.9 3.1M73 139.2a1.73 1.73 0 0 1-1.5 1.6M73.2 128.4l-.2 10.8M73.2 125.2l-.9 .1M73.2 125.2l1 3.1M73.9 127.4l.9 1M73.9 139.1a2.74 2.74 0 0 1-2.4 2.7M73.9 139.1l-.9 .1"/>
<path d="M74.1 129.6l.5 .6a1.07 1.07 0 0 0 1.8 .1M74.1 131.2h.5M74.1 131.1h.4M74.1 130.9l3.7 1.9M74.2 127.7l.6-.1a1.46 1.46 0 0 1 .9 1.4M74.2 128.3l-1 .1M74.2 128.3l-.3 10.8M74.8 128.4l.7 .9M74.8 128.4l-.6 .3M75 127.7a1.23 1.23 0 0 1 .8 1.1M75.6 131.7l-.4 .4-1.1 .1M75.7 131.7l-.3 .3"/>
<path d="M75.7 129l-.4 .8a.65 .65 0 0 0 .3 .8 .65 .65 0 0 0 .8-.3M76.2 130.6l2.2 1.1M76.8 129.6l-.4 .7M143.3 133.5l1.1 .6M143.3 133.5h.1M146.9 131.2v.1M168.1 128.8l-21.2 1.7M168.2 132.1l-17.6 1.5M214.3 131.7l17.3 10.8M214.6 127.5l20.8 12.9M61.5 140.1a2.13 2.13 0 0 0 2.3 2.3M62.4 140.1a1.28 1.28 0 0 0 1.4 1.3"/>
<path d="M62.4 140.1h-.9M62.5 140.6l1.3 .8M63.8 141.4v1M71.5 141.8l-7.7 .6M71.5 140.8l-7.7 .6M71.5 140.8v1M170.1 145.7l-23.3-14.5-2.3 .2-.2 .2v2.3l.1 .2 25.6 16 .1-2.6M173.6 147.8v2.8M235.4 142.1l1 .7-.1 2.7M235.4 142.1h.1M235.4 142.1l-61.7 5.1M236.3 145.5l-62.7 5.1"/>
<circle cx="196.6" cy="37.4" r=".16"/>
<circle cx="196.7" cy="38.3" r=".18"/>
<circle cx="210.4" cy="35.4" r=".3"/>
<circle cx="195.4" cy="76.5" r=".17"/>
<circle cx="195.9" cy="77.3" r=".16"/>
<circle cx="76.2" cy="129.3" r=".63"/>
<circle cx="78" cy="132.3" r=".6"/>
</g>
<path d="M3.1 3.2h273.1v209.6h-273.1zM174.6 158.8v54M276.2 158.8h-146.1v54M174.6 193.7h101.6M174.6 184.2h101.6M193.6 193.7v9.5M225.4 193.7v19.1M130.1 200h44.5M130.1 206.4h44.5M174.6 203.2h101.6M263.5 203.2v9.6" fill="none" stroke="#c0c0c0" stroke-width=".2"/>
<path d="M219.8 37.8l1 .2-1.1 3.2zM214.7 45l3.1-1.1-2.6 2zM192.6 70.6l3.1 1.3-3.4-.3zM197.9 74.2l1.1 3.2-1 .2z" fill="#000"/>
<text font-size="7.1" x="181.6" y="202">A</text>
<text font-size="4.9" x="189.8" y="192.8">MANUAL TRASH COMPACTOR</text>
<g font-size="4.2">
<text x="217.8" y="44">J</text>
<text x="195.7" y="74.1">K</text>
<text x="58.8" y="94.7">DETAIL J</text>
<text x="57.7" y="163.4">DETAIL K</text>
<text x="198.3" y="201.7">10/29/2025</text>
<text x="248.8" y="201.7">ID</text>
<text x="137" y="204.7">DO NOT SCALE</text>
<text x="137.6" y="211.1">SHEET 1 OF</text>
<text x="165.4" y="211.1">2</text>
<text x="192.5" y="211.2">VARIED</text>
<text x="232.1" y="211.2">A-160GI-002</text>
<text x="268.7" y="211.2">0</text>
</g>
<g font-size="2.8">
<text x="192.1" y="7.3">REVISIONS</text>
<text x="125.9" y="13.4">REV.1</text>
<text x="167.1" y="13.4">DESCRIPTION</text>
<text x="226.5" y="13.4">DATE</text>
<text x="253.2" y="13.4">APPROVED</text>
<text x="128.8" y="20.7">1</text>
<text x="153.4" y="20.7">ADDED TRASHCAN FOR CLEARITY</text>
<text x="222.4" y="20.7">11/18/2025</text>
<text x="259.4" y="20.7">ID</text>
<text x="132.3" y="162.7">UNLESS OTHERWISE SPECIFIED:</text>
<text x="132.3" y="165.6">DIMENSIONS IN INCHES</text>
<text x="132.3" y="171.2">TOLERANCES:</text>
<text x="132.3" y="174">.XX</text>
<text x="132.3" y="176.9">FRACTIONS</text>
<text x="132.3" y="179.7">ANGULAR MACHINED</text>
<text x="139.3" y="174">.01</text>
<text x="147.1" y="174">.XXX</text>
<text x="150.4" y="176.9">1/64</text>
<text x="155.9" y="174">.005</text>
<text x="164.7" y="179.7">.5</text>
<text x="132.3" y="182.5">ANGULAR BEND</text>
<text x="132.3" y="186">SURFACE FINISH</text>
<text x="156.8" y="182.5">1</text>
<text x="132.3" y="188.8">BREAK ALL EDGES .030</text>
<text x="175.5" y="186.9">TITLE:</text>
<text x="175.7" y="196.4">SIZE:</text>
<text x="194.4" y="196.4">DATE:</text>
<text x="226.5" y="196.4">DRAWN BY:</text>
<text x="175.7" y="206">MATERIAL:</text>
<text x="226.5" y="206">PART #:</text>
<text x="264.1" y="206">REV:</text>
</g>
</svg>
